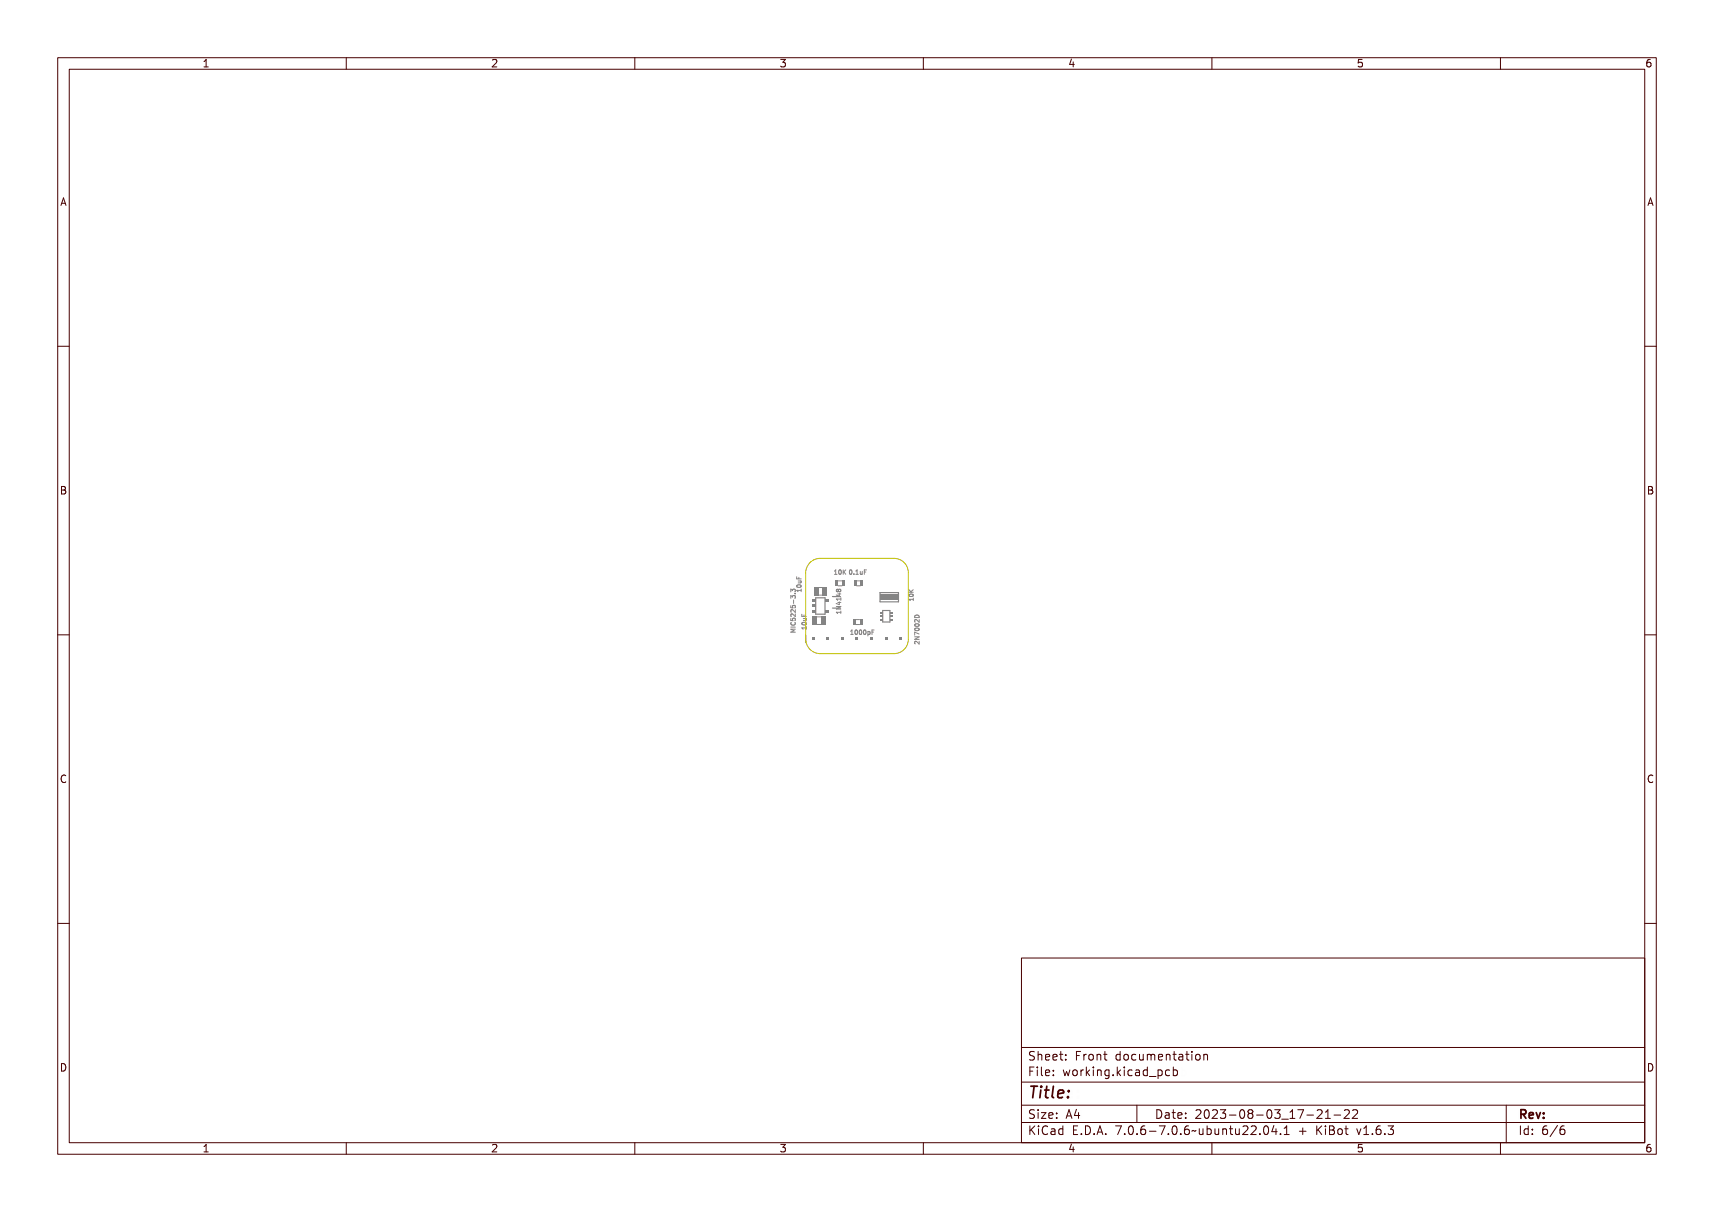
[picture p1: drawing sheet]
<svg xmlns="http://www.w3.org/2000/svg" width="297mm" height="210mm" viewBox="0 0 297 210" stroke-linecap="round" stroke-linejoin="round" font-family="sans-serif">
<g fill="none" stroke="#848484" stroke-width=".17">
<path d="M138.1 99.9l.1 .3h.2l.1-.3v.3h.4v.1h-.8zM144.6 99.5h.4M144.7 98.9l-.1 .1M145 98.8h.3v.7h.1h-.4h.2v-.6h-.2zM145.6 98.9l.1-.1a.37 .37 0 0 1 .3 .4 .37 .37 0 0 1-.3 .3l-.1-.2zM145.7 98.9a.31 .31 0 0 1 .2 .3 .31 .31 0 0 1-.2 .3zM146.2 98.8h.1v.3l.4-.3-.3 .3 .3 .4h-.1l-.3-.3v.3h-.1zM147.3 98.9l.1-.1a.37 .37 0 0 1 .3 .4 .37 .37 0 0 1-.3 .3l-.2-.2zM147.4 98.9a.31 .31 0 0 1 .2 .3 .31 .31 0 0 1-.2 .3zM148 99.4h.2v.1h-.2zM148.5 98.8h.3v.7h.2h-.5h.2v-.6h-.2zM149.1 99h.1l.1 .5 .3-.5v.5h-.1a.18 .18 0 0 1-.3 .1 .18 .18 0 0 1-.1-.3z"/>
<path d="M149.8 98.8h.4l-.3 .1v.2h.3l-.3 .1v.3h-.1zM137.1 109.2h.7v.1h-.6l.4 .1-.4 .2h.6v.1h-.7v-.1l.4-.2-.4-.1zM137.1 108.6l.1 .2h.6v-.2v.4v-.1h-.6l-.1 .1zM137.1 107.4l.1 .3h.2a.25 .25 0 0 1 .1-.3 .25 .25 0 0 1 .3 .1 .25 .25 0 0 1-.1 .3 .2 .2 0 0 0 .1-.3 .2 .2 0 0 0-.3 0 .2 .2 0 0 0 0 .3h-.4zM137.1 105.5l.1 .3h.2a.25 .25 0 0 1 .1-.3 .25 .25 0 0 1 .3 .1 .25 .25 0 0 1-.1 .3 .2 .2 0 0 0 .1-.2 .2 .2 0 0 0-.3-.1 .2 .2 0 0 0 0 .3h-.4zM137.1 108h.1a.26 .26 0 0 0 .3 .3 .26 .26 0 0 0 .2-.3h.1a.36 .36 0 0 1-.3 .4 .36 .36 0 0 1-.4-.4zM137.1 106.8h.3l.4 .3v-.4v.5l-.5-.4-.1 .1v.3h-.1zM137.1 106.2l.3-.1 .4 .4v-.4v.5l-.5-.4-.1 .1v.3h-.1zM137.1 104.3h.2l.1 .1a.23 .23 0 0 1 .4-.1 .23 .23 0 0 1-.1 .4l.1-.1a.18 .18 0 0 0-.2-.3 .17 .17 0 0 0-.1 .3h-.1a.16 .16 0 0 0-.1-.2 .16 .16 0 0 0-.2 .1 .16 .16 0 0 0 .1 .2l-.1-.1zM137.1 103.1l.2-.1 .1 .1a.23 .23 0 0 1 .4 0 .23 .23 0 0 1-.1 .4l.1-.1a.18 .18 0 0 0-.2-.3 .17 .17 0 0 0-.1 .2h-.1a.16 .16 0 0 0-.1-.2 .16 .16 0 0 0-.2 .1 .16 .16 0 0 0 .1 .2h-.1zM137.5 104.9l.1 .3zM137.7 103.8h.1v.1h-.1z"/>
<path d="M137.7 102.1h-.3l-.1 .2-.3-.2v.5M137.8 102.5l-.1 .1M138.1 101.9h.7l.1-.2v.5l-.1-.2h-.6v.2h-.1zM138.2 101.2l.5-.1 .1 .2a.37 .37 0 0 1-.3 .3 .37 .37 0 0 1-.4-.3zM138.2 101.3a.34 .34 0 0 1 .6 .1 .34 .34 0 0 1-.6-.1zM138.3 100.5h.6l-.1 .1a.18 .18 0 0 1 .1 .2 .18 .18 0 0 1-.3 .1h-.3l.5-.1-.1-.2h-.4zM139 108.8h.7v-.2v.5v-.2h-.6v.2h-.1zM139 106.8l.1 .3h.2l.1-.3v.3h.3v.1h-.7zM139.1 108.1l.4-.1 .2 .2a.37 .37 0 0 1-.3 .3 .37 .37 0 0 1-.4-.3zM139.1 108.2a.34 .34 0 0 1 .6 .1 .34 .34 0 0 1-.6-.1zM139.2 107.4h.5v.1a.18 .18 0 0 1 0 .2 .18 .18 0 0 1-.2 .1h-.3l.4-.1v-.2h-.4zM145 106.1h.6l.1-.2v.4l-.1-.1h-.5v.2h-.1z"/>
<path d="M145 105.3h.7v.1l-.6 .3h.6v.1h-.7v-.1l.6-.3h-.6zM145 104.8l.5-.1 .2 .2h-.2v.3l-.5-.3zM145 104.2h.6l.1-.1v.4l-.1-.2h-.5v.2h-.1zM145 103.5l.5-.1 .2 .2h-.2v.3l-.5-.3zM145 102.9l.2-.1 .1 .2a.22 .22 0 0 1 .4-.1 .22 .22 0 0 1 0 .3 .22 .22 0 0 1-.4-.1 .21 .21 0 0 1-.3 .1 .21 .21 0 0 1 0-.3zM145.1 104.9h.4v.2zM145.1 103.6h.4v.3zM145.3 102.4l-.1 .1M145.3 102.2l-.3-.1v.4M145.3 102.2l.1-.1h.2l.1 .4M145.3 102.2v.2M145.3 102.4v.1"/>
<path d="M147.4 109.2h.2v.7l.2 .1h-.4l.1-.1v-.6h-.1zM148 109.3l.1-.1a.37 .37 0 0 1 .3 .4 .37 .37 0 0 1-.3 .4l-.2-.2zM148.1 109.3a.31 .31 0 0 1 .2 .3 .31 .31 0 0 1-.2 .3zM148.6 109.3l.1-.1a.37 .37 0 0 1 .3 .4 .37 .37 0 0 1-.3 .4l-.1-.2zM148.7 109.3a.31 .31 0 0 1 .2 .3 .31 .31 0 0 1-.2 .3zM149.2 109.3l.1-.1a.37 .37 0 0 1 .4 .4 .37 .37 0 0 1-.4 .4l-.1-.2zM149.3 109.3a.31 .31 0 0 1 .3 .3 .31 .31 0 0 1-.3 .3zM149.8 109.4l.1 .1a.22 .22 0 0 1 .3-.1 .22 .22 0 0 1 .1 .3l-.1 .3-.3-.1v.3h-.1zM149.9 109.5h.1a.19 .19 0 0 1 .2 .2 .19 .19 0 0 1-.3 .1zM150.5 109.2h.4l-.3 .1v.2h.3l-.3 .1v.4h-.1zM151.1 109.5h.3M151.1 109.2h.4"/>
<path d="M157.5 102.6h.8M157.5 102.2l.4 .4M157.5 103a.36 .36 0 0 1 .5-.1 .36 .36 0 0 1 .2 .4 .36 .36 0 0 1-.4 .1 .36 .36 0 0 1-.3-.4zM157.6 103.4h.6l.1-.1v.4l-.1-.2h-.6v.2zM157.6 102l.3 .3 .4-.3-.4 .4h.4v.1h-.7v-.1h.3zM157.6 102.7h.5l.2 .1a.35 .35 0 0 1-.4 .3 .35 .35 0 0 1-.3-.3zM157.6 102.8a.27 .27 0 0 1 .4-.1 .27 .27 0 0 1 .2 .3h-.5zM158.3 103.6v.5M158.3 103.9h-.8l.2 .2M158.3 102.2l-.5 .3M158.5 110.6h.8v.1l-.6 .2h.6v.1h-.8v-.1l.7-.2h-.7zM158.5 109.9l.8 .3v.1l-.7-.2-.1 .3z"/>
<path d="M158.6 111.3l.2-.1 .4 .3 .1-.3v.5l-.5-.4-.2 .1 .1 .3h-.1zM158.6 108.2l.2-.1 .4 .3 .1-.3v.4l-.5-.3-.2 .1 .1 .2h-.1zM158.6 106.6a.4 .4 0 0 1 .5 0 .4 .4 0 0 1 .2 .4h-.8zM158.6 109.4l.5-.1 .2 .1a.37 .37 0 0 1-.4 .4 .37 .37 0 0 1-.3-.4zM158.6 108.8l.5-.1 .2 .1a.37 .37 0 0 1-.4 .4 .37 .37 0 0 1-.3-.4zM158.6 109.5a.34 .34 0 0 1 .6 .1 .34 .34 0 0 1-.6-.1zM158.6 108.9a.34 .34 0 0 1 .6 .1 .34 .34 0 0 1-.6-.1zM158.6 107.5l.3-.1a.35 .35 0 0 1 .4 .5h-.8zM158.7 107.6h.4l.1 .2h-.6z"/>
<circle cx="145.8" cy="99.2" r=".07"/>
<circle cx="147.5" cy="99.2" r=".07"/>
<circle cx="138.5" cy="101.4" r=".07"/>
<circle cx="139.4" cy="108.3" r=".07"/>
<circle cx="145.2" cy="103.1" r=".13"/>
<circle cx="145.5" cy="103.1" r=".15"/>
<circle cx="148.2" cy="109.6" r=".07"/>
<circle cx="148.8" cy="109.6" r=".07"/>
<circle cx="149.4" cy="109.6" r=".07"/>
<circle cx="157.9" cy="102.9" r=".06"/>
<circle cx="158.9" cy="108.9" r=".07"/>
<circle cx="158.9" cy="109.6" r=".07"/>
</g>
<path d="M139.6 110.1v1.3" fill="none" stroke="#848484" stroke-width=".2"/>
<g fill="#848484">
<path d="M140.6 110.5h.5v.5h-.5z" fill-rule="evenodd"/>
<path d="M143.2 110.5h.5v.5h-.5z" fill-rule="evenodd"/>
<path d="M145.7 110.5h.5v.5h-.5z" fill-rule="evenodd"/>
<path d="M148.2 110.5h.6v.5h-.6z" fill-rule="evenodd"/>
<path d="M150.8 110.5h.5v.5h-.5z" fill-rule="evenodd"/>
<path d="M153.3 110.5h.5v.5h-.5z" fill-rule="evenodd"/>
<path d="M155.9 110.5h.5v.5h-.5z" fill-rule="evenodd"/>
</g>
<path d="M153 105.8h1.2v2h-1.2z" fill="none" stroke="#848484" stroke-width=".2"/>
<g fill="#848484">
<path d="M152.5 107.3h.4v.3h-.4z" fill-rule="evenodd"/>
<path d="M154.3 107.3h.3v.3h-.3z" fill-rule="evenodd"/>
<path d="M152.5 106.7h.4v.2h-.4z" fill-rule="evenodd"/>
<path d="M154.3 106.7h.3v.2h-.3z" fill-rule="evenodd"/>
<path d="M152.5 106h.4v.3h-.4z" fill-rule="evenodd"/>
<path d="M154.3 106h.3v.3h-.3z" fill-rule="evenodd"/>
</g>
<path d="M141.5 106.9h.8M141.5 108.2h.8" fill="none" stroke="#848484" stroke-width=".17"/>
<g fill="#848484">
<path d="M140.8 106.8h.8v1.5h-.8z" fill-rule="evenodd"/>
<path d="M142.3 106.8h.7v1.5h-.7z" fill-rule="evenodd"/>
</g>
<path d="M144.2 105.4h1.4M144.2 103.4h1.4" fill="none" stroke="#848484" stroke-width=".2"/>
<path d="M148.4 101.5h.7M148.4 100.6h.7" fill="none" stroke="#848484" stroke-width=".17"/>
<g fill="#848484">
<path d="M149.1 100.6h.5v.9h-.5z" fill-rule="evenodd"/>
<path d="M147.9 100.6h.5v.9h-.5z" fill-rule="evenodd"/>
</g>
<path d="M152.5 102.7h3.2v1.6h-3.2z" fill="none" stroke="#848484" stroke-width=".2"/>
<path d="M152.5 103h3.1v1h-3.1z" fill-rule="evenodd" fill="#848484"/>
<path d="M148.3 107.4h.7M148.3 108.2h.7" fill="none" stroke="#848484" stroke-width=".17"/>
<g fill="#848484">
<path d="M147.8 107.3h.5v1h-.5z" fill-rule="evenodd"/>
<path d="M149 107.3h.5v1h-.5z" fill-rule="evenodd"/>
</g>
<path d="M141.3 103.6h1.7v2.8h-1.7z" fill="none" stroke="#848484" stroke-width=".2"/>
<g fill="#848484">
<path d="M143 103.8h.7v.5h-.7z" fill-rule="evenodd"/>
<path d="M140.7 103.8h.6v.5h-.6z" fill-rule="evenodd"/>
<path d="M140.7 104.8h.6v.5h-.6z" fill-rule="evenodd"/>
<path d="M143 105.7h.7v.5h-.7z" fill-rule="evenodd"/>
<path d="M140.7 105.7h.6v.5h-.6z" fill-rule="evenodd"/>
</g>
<path d="M141.8 103.1h.7M141.8 101.8h.7" fill="none" stroke="#848484" stroke-width=".17"/>
<g fill="#848484">
<path d="M142.5 101.7h.7v1.5h-.7z" fill-rule="evenodd"/>
<path d="M141 101.7h.8v1.5h-.8z" fill-rule="evenodd"/>
</g>
<path d="M145.2 101.5h.7M145.2 100.6h.7" fill="none" stroke="#848484" stroke-width=".17"/>
<g fill="#848484">
<path d="M145.9 100.6h.5v.9h-.5z" fill-rule="evenodd"/>
<path d="M144.7 100.6h.5v.9h-.5z" fill-rule="evenodd"/>
</g>
<path d="M140.6 97.3l1-.5 .6-.1h12.7a2.48 2.48 0 0 1 2.5 2.5v11.6a2.48 2.48 0 0 1-2.5 2.5h-12.7a2.54 2.54 0 0 1-2.6-2.6v-11.4a2.54 2.54 0 0 1 1-2z" fill="none" stroke="#c2c200" stroke-width=".17"/>
<g fill="none" stroke="#480000" stroke-width=".17">
<path d="M10 10h277v190h-277zM12 12h273v186h-273zM60 10v2M110 10v2M160 10v2M210 10v2M260 10v2M10 60h2M285 60h2M10 110h2M285 110h2M10 160h2"/>
<path d="M285 160h2M177 166h108v32h-108zM60 198v2M110 198v2M160 198v2M177 181.5h108M177 187.5h108M177 191.5h108M177 194.5h108M178.1 195.2h.2v.6l.6-.6h.3l-.6 .6 .6 .8h-.2l-.5-.7-.2 .2v.5h-.2zM178.2 185h.9v.2h-.7v.4h.6v.2h-.6v.7h-.2zM178.3 182.4l.5-.1h.2v.2a.31 .31 0 0 0-.5-.1 .31 .31 0 0 0 0 .5 .5 .5 0 0 1 .6 .6 .5 .5 0 0 1-.8 .2l-.1-.2a.34 .34 0 0 0 .4 .1 .34 .34 0 0 0 .1-.5 .47 .47 0 0 1-.5-.2 .47 .47 0 0 1 .1-.5z"/>
<path d="M178.3 192.5l.5-.1h.2v.2a.31 .31 0 0 0-.5-.1 .31 .31 0 0 0 0 .5 .5 .5 0 0 1 .6 .6 .5 .5 0 0 1-.8 .2l-.1-.2a.34 .34 0 0 0 .4 .1 .34 .34 0 0 0 .1-.5 .47 .47 0 0 1-.5-.2 .47 .47 0 0 1 .1-.5zM179.4 182.2h.2v.6a.35 .35 0 0 1 .4-.1 .35 .35 0 0 1 .2 .4v.6h-.2v-.8h-.4v.8h-.2zM179.5 185.4h.4v.9h.4v.2h-.9v-.2h.3v-.8h-.2zM179.5 192.8h.4v.9h.4v.1h-.9v-.1h.3v-.8h-.2zM179.5 195.6h.4v.9h.4v.1h-.9v-.1h.3v-.8h-.2zM179.7 184.9h.2v.3h-.2zM179.7 192.3h.2v.3h-.2zM179.7 195.1h.2v.3h-.2zM180.6 184.9h.4v1.3l.4 .1v.2l-.5-.2v-1.2h-.3zM180.6 192.8h.8v.1l-.6 .8h.6v.1h-.8v-.1l.6-.8h-.6zM180.7 182.8a.49 .49 0 0 1 .6-.1 .49 .49 0 0 1 .2 .5h-.8a.42 .42 0 0 0 .3 .4 .42 .42 0 0 0 .4-.1v.2a.6 .6 0 0 1-.8-.1 .6 .6 0 0 1 .1-.8zM180.7 195.4l.5-.2h.3v.2a.43 .43 0 0 0-.6 0 .43 .43 0 0 0-.2 .5 .43 .43 0 0 0 .2 .5 .43 .43 0 0 0 .6 0v.2a.66 .66 0 0 1-.8-.1 .66 .66 0 0 1-.1-.8z"/>
<path d="M180.8 182.9l.4-.1 .1 .3h-.6zM181.8 195.6h.2a.45 .45 0 0 1 .5 0 .45 .45 0 0 1 .1 .4v.6h-.1v-.1a.38 .38 0 0 1-.5 .2 .38 .38 0 0 1-.2-.5 .38 .38 0 0 1 .4-.2h.3a.35 .35 0 0 0-.3-.4 .35 .35 0 0 0-.4 .2zM181.9 182.8a.49 .49 0 0 1 .6-.1 .49 .49 0 0 1 .2 .5h-.8a.42 .42 0 0 0 .3 .4 .42 .42 0 0 0 .5-.1v.2a.6 .6 0 0 1-.9-.1 .6 .6 0 0 1 .1-.8zM181.9 185.5a.49 .49 0 0 1 .6-.1 .49 .49 0 0 1 .2 .5h-.8a.42 .42 0 0 0 .3 .4 .42 .42 0 0 0 .5-.1v.2a.6 .6 0 0 1-.9-.1 .6 .6 0 0 1 .1-.8zM181.9 192.9a.49 .49 0 0 1 .6-.1 .49 .49 0 0 1 .2 .5h-.8a.42 .42 0 0 0 .3 .4 .42 .42 0 0 0 .5-.1v.2a.6 .6 0 0 1-.9-.1 .6 .6 0 0 1 .1-.8zM182 196.2l.5-.1a.31 .31 0 0 1-.2 .4 .31 .31 0 0 1-.4-.1zM182 182.9l.4-.1 .1 .3h-.6zM182 185.6l.4-.1 .1 .3h-.6zM182 193l.4-.1 .1 .3h-.6zM183 195.7l.4-.2 .2 .2v-.6h.2v1.5h-.2v-.1a.42 .42 0 0 1-.5 .1 .42 .42 0 0 1-.2-.5zM183.2 195.8l.1-.1a.4 .4 0 0 1 .3 .4 .4 .4 0 0 1-.3 .4l-.2-.2zM183.2 182.3h.2v.4h.4v.1h-.4l.1 .8h.3v.1h-.2a.3 .3 0 0 1-.4-.3v-.6h-.3v-.1h.3z"/>
<path d="M183.3 185.4h.2v.3h-.2zM183.3 186.2h.2v.3h-.2zM183.3 192.8h.2v.3h-.2zM183.3 193.6h.2v.2h-.2zM184.5 182.7h.2v.3h-.2zM184.5 183.5h.2v.2h-.2zM185.2 185.4h.2l.2 .8 .1-.5h.2l.2 .5 .1-.8h.2l-.2 1.1h-.2l-.2-.7-.2 .7h-.1zM185.4 195.2h.9v.2h-.7v.4h.6v.2h-.6v.5h.7v.1h-.9zM185.7 192.4h.2l.5 1.4h-.2l-.1-.3h-.5l-.1 .3h-.2zM185.8 192.6l.2 .7h-.4zM186.6 182.3h.9v.2h-.7v.4h.6v.2h-.6v.6h-.2zM186.7 185.5a.52 .52 0 0 1 .8 .4 .52 .52 0 0 1-.8 .4l-.1-.4z"/>
<path d="M186.8 185.6l.1-.1a.39 .39 0 0 1 .4 .4 .39 .39 0 0 1-.4 .4l-.1-.2zM186.9 196.4h.2v.2h-.2zM187.1 192.4h.2v.9h.2v.2h-.2v.3h-.2v-.3h-.6v-.2zM187.1 192.6v.7h-.4zM187.8 195.2a.76 .76 0 0 1 .9 .7 .76 .76 0 0 1-.9 .7zM188 195.4a.57 .57 0 0 1 .5 .5 .57 .57 0 0 1-.5 .6zM188 182.7h.2v.2a.3 .3 0 0 1 .3-.3 .3 .3 0 0 1 .3 .3 .37 .37 0 0 0-.5-.1 .37 .37 0 0 0-.1 .4v.5h-.2zM188 185.4h.2v.2a.3 .3 0 0 1 .3-.3 .3 .3 0 0 1 .3 .3 .37 .37 0 0 0-.5-.1 .37 .37 0 0 0-.1 .4v.6h-.2zM189.1 184.9h.1v.9l.5-.4h.2l-.4 .4 .5 .7h-.2l-.4-.6-.2 .1v.5h-.1zM189.1 182.8a.52 .52 0 0 1 .8 .4 .52 .52 0 0 1-.8 .4l-.1-.4zM189.2 182.9l.1-.1a.39 .39 0 0 1 .4 .4 .39 .39 0 0 1-.4 .4l-.1-.2zM189.3 196.4h.3v.2h-.3z"/>
<path d="M190.2 182.7h.2v.1a.35 .35 0 0 1 .4-.1 .35 .35 0 0 1 .3 .4v.6h-.2l-.1-.8h-.3l-.1 .8h-.2zM190.3 185.4h.4v.9h.4v.2h-.9v-.2h.4v-.8h-.3zM190.5 195.2h.3l.4 1.4h-.2l-.1-.3h-.5l-.1 .3h-.2zM190.6 184.9h.1v.3h-.1zM190.6 195.4l.2 .7h-.4zM191.4 185.4h.2v.1a.35 .35 0 0 1 .4-.1 .35 .35 0 0 1 .3 .4v.7h-.2l-.1-.9h-.3l-.1 .9h-.2zM191.7 182.3h.1v.4h.4v.1h-.4l.1 .8h.3v.1h-.2a.3 .3 0 0 1-.3-.3v-.6h-.3v-.1h.3zM191.7 196.4h.3v.2h-.3zM192.7 185.5l.3-.2 .3 .2v-.1h.2v1a.53 .53 0 0 1-.8 .4v-.2a.36 .36 0 0 0 .4 .1 .36 .36 0 0 0 .2-.4l-.1 .1a.53 .53 0 0 1-.7-.3 .53 .53 0 0 1 .2-.6zM192.8 185.6l.1-.1a.39 .39 0 0 1 .4 .4 .39 .39 0 0 1-.4 .4l-.1-.2zM193.8 195.2h.9l-.5 1.4h-.2l.5-1.2h-.7zM193.9 182.8l.3-.2 .3 .2v-.6h.2v1.5h-.2v-.1a.42 .42 0 0 1-.6 .1 .42 .42 0 0 1-.1-.5z"/>
<path d="M194.1 182.8a.4 .4 0 0 1 .4 .4 .4 .4 0 0 1-.4 .4l-.2-.4zM194.1 186.2h.3v.3h-.3zM195.1 184.9h.2v.9l.4-.4h.3l-.5 .4 .5 .7h-.2l-.4-.6-.1 .1v.5h-.2zM195.1 182.8a.52 .52 0 0 1 .8 .4 .52 .52 0 0 1-.8 .4l-.1-.4zM195.2 182.9l.1-.1a.39 .39 0 0 1 .4 .4 .39 .39 0 0 1-.4 .4l-.1-.2zM195.3 196.4h.3v.2h-.3zM196.3 185.4h.5v.9h.3v.2h-.9v-.2h.4v-.8h-.3zM196.3 195.4a.5 .5 0 0 1 .7-.1 .5 .5 0 0 1 .1 .6 .52 .52 0 0 1-.4 .8 .52 .52 0 0 1-.5-.8zM196.4 182.8a.39 .39 0 0 1 .4-.2 .39 .39 0 0 1 .3 .3 .4 .4 0 0 0-.6 0 .4 .4 0 0 0 0 .6 .4 .4 0 0 0 .6 0 .41 .41 0 0 1-.4 .3 .41 .41 0 0 1-.4-.3v-.5zM196.5 195.4a.57 .57 0 0 1 .4 .9l-.3 .2a.86 .86 0 0 1-.1-1.1zM196.6 184.9h.2v.3h-.2zM197 191.5v3"/>
<path d="M197.4 182.7h.2v.8l.2 .1 .3-.2v-.7h.2v1h-.2v-.1a.35 .35 0 0 1-.4 .2 .35 .35 0 0 1-.3-.5zM197.6 185.5a.39 .39 0 0 1 .4-.2 .39 .39 0 0 1 .3 .3 .4 .4 0 0 0-.6 0 .4 .4 0 0 0 0 .6 .4 .4 0 0 0 .6 0 .41 .41 0 0 1-.4 .3 .41 .41 0 0 1-.4-.3v-.5zM197.7 196.4h.3v.2h-.3zM198.6 182.7h.1l.2-.1a.22 .22 0 0 0 .2 .2 .22 .22 0 0 0 .2-.2l.2 .3 .1 .8h-.2v-.8l-.1-.1-.2 .1v.8h-.1v-.8l-.2-.1-.1 .1v.8h-.1zM198.7 185.4h.1a.45 .45 0 0 1 .5 0 .45 .45 0 0 1 .2 .4v.7h-.2v-.2a.38 .38 0 0 1-.5 .2 .38 .38 0 0 1-.2-.5 .38 .38 0 0 1 .5-.2h.2a.35 .35 0 0 0-.3-.4 .35 .35 0 0 0-.3 .2zM198.7 195.4l.5-.2h.2v.2a.43 .43 0 0 0-.5 0 .43 .43 0 0 0-.1 .5 .48 .48 0 0 1 .7 0 .48 .48 0 0 1-.1 .7 .48 .48 0 0 1-.7-.1l-.1-.6zM198.8 186l.5-.1a.31 .31 0 0 1-.1 .4 .31 .31 0 0 1-.4-.1zM198.9 195.9a.29 .29 0 0 1 .4 .1 .29 .29 0 0 1-.1 .4 .29 .29 0 0 1-.4-.1zM199.9 185.5l.3-.2 .3 .2v-.6h.2v1.6h-.2v-.2a.42 .42 0 0 1-.5 .1 .42 .42 0 0 1-.2-.5zM199.9 182.8a.49 .49 0 0 1 .6-.1 .49 .49 0 0 1 .2 .5h-.7a.42 .42 0 0 0 .2 .4 .42 .42 0 0 0 .5-.1v.2a.6 .6 0 0 1-.8-.1 .6 .6 0 0 1 0-.8zM200 196h.5v.2h-.5zM200 185.6l.1-.1a.39 .39 0 0 1 .4 .4 .39 .39 0 0 1-.4 .4l-.1-.2z"/>
<path d="M200.1 182.9l.3-.1 .2 .3h-.6zM200.1 192.4a.76 .76 0 0 1 1 .7 .76 .76 0 0 1-1 .7zM200.3 192.6a.57 .57 0 0 1 .6 .5 .57 .57 0 0 1-.6 .6zM200.9 186.8l1.2 .1zM201 195.2h.9l-.5 1.4h-.2l.5-1.2h-.7zM201.1 182.7h.1v.1a.35 .35 0 0 1 .5-.1 .35 .35 0 0 1 .2 .4v.6h-.2v-.8h-.4l-.1 .8h-.1zM201.4 192.8h.2a.45 .45 0 0 1 .5 0 .45 .45 0 0 1 .1 .4v.6h-.1v-.1a.38 .38 0 0 1-.5 .2 .38 .38 0 0 1-.2-.5 .38 .38 0 0 1 .4-.2h.3a.35 .35 0 0 0-.3-.4 .35 .35 0 0 0-.4 .2zM201.6 193.4l.5-.1a.31 .31 0 0 1-.2 .4 .31 .31 0 0 1-.4-.1zM202.2 185.4h.2v.1a.46 .46 0 0 1 .6 0 .46 .46 0 0 1 .1 .6 .39 .39 0 0 1-.2 .4 .39 .39 0 0 1-.5-.2v.6h-.2zM202.5 182.3h.2v.4h.4v.1h-.4v.8h.4v.1h-.2a.3 .3 0 0 1-.4-.3v-.6h-.3v-.1h.3zM202.5 185.6l.1-.1a.4 .4 0 0 1 .4 .4 .4 .4 0 0 1-.4 .4l-.2-.2zM202.5 196.4h.3v.2h-.3z"/>
<path d="M202.8 192.4h.2v.4h.4v.1h-.4l.1 .8h.3v.1h-.2a.3 .3 0 0 1-.4-.3v-.6h-.3v-.1h.3zM203.5 182.7h.2a.45 .45 0 0 1 .4 0 .45 .45 0 0 1 .2 .4v.6h-.2v-.1a.38 .38 0 0 1-.5 .2 .38 .38 0 0 1-.2-.5 .38 .38 0 0 1 .5-.2h.2a.35 .35 0 0 0-.2-.4 .35 .35 0 0 0-.4 .2zM203.5 195.4a.5 .5 0 0 1 .7-.1 .5 .5 0 0 1 .1 .6 .52 .52 0 0 1-.4 .8 .52 .52 0 0 1-.5-.8zM203.6 185.5a.39 .39 0 0 1 .4-.2 .39 .39 0 0 1 .3 .3 .4 .4 0 0 0-.5 0 .4 .4 0 0 0 0 .6 .4 .4 0 0 0 .5 0 .41 .41 0 0 1-.4 .3 .41 .41 0 0 1-.4-.3v-.5zM203.7 183.3l.4-.1a.31 .31 0 0 1-.1 .4 .31 .31 0 0 1-.4-.1zM203.7 195.4a.57 .57 0 0 1 .4 .9l-.2 .2a.86 .86 0 0 1-.2-1.1zM203.9 192.9a.49 .49 0 0 1 .6-.1 .49 .49 0 0 1 .2 .5h-.8a.42 .42 0 0 0 .3 .4 .42 .42 0 0 0 .5-.1v.2a.6 .6 0 0 1-.9-.1 .6 .6 0 0 1 .1-.8zM204 193l.4-.1 .1 .3h-.6zM204.7 184.9h.1v.6a.45 .45 0 0 1 .7 0 .45 .45 0 0 1 0 .6 .39 .39 0 0 1-.2 .4 .39 .39 0 0 1-.5-.2v.2h-.1zM204.9 182.3h.2v.4h.4v.1h-.4v.8h.4v.1h-.2a.3 .3 0 0 1-.4-.3v-.6h-.3v-.1h.3zM204.9 185.6l.1-.1a.39 .39 0 0 1 .4 .4 .39 .39 0 0 1-.4 .4l-.1-.2zM204.9 196.4h.3v.2h-.3z"/>
<path d="M205.3 192.8h.2v.3h-.2zM205.3 193.6h.2v.2h-.2zM205.9 182.7h.5v.9h.3v.1h-.9v-.1h.4v-.8h-.3zM205.9 195.4l.5-.2h.2v.2a.43 .43 0 0 0-.5 0 .43 .43 0 0 0-.1 .5 .48 .48 0 0 1 .7 0 .48 .48 0 0 1-.1 .7 .48 .48 0 0 1-.7-.1l-.1-.6zM206.1 195.9a.29 .29 0 0 1 .4 .1 .29 .29 0 0 1-.1 .4 .29 .29 0 0 1-.4-.1zM206.2 182.2h.2v.3h-.2zM207 196l.3-.1 .5 .1 .2-.1a.38 .38 0 0 1-.7 .2l-.3 .1zM207.1 182.8a.52 .52 0 0 1 .8 .4 .52 .52 0 0 1-.8 .4l-.1-.4zM207.3 182.9l.1-.1a.39 .39 0 0 1 .4 .4 .39 .39 0 0 1-.4 .4l-.2-.2zM207.4 192.5a.53 .53 0 0 1 .8 .1 .53 .53 0 0 1-.3 .7l-.3 .4h.7v.1h-.9v-.1l.3-.4a.49 .49 0 0 0 .2-.7l-.5 .1zM208.3 182.7h.1v.1a.35 .35 0 0 1 .5-.1 .35 .35 0 0 1 .2 .4v.6h-.2v-.8h-.4l-.1 .8h-.1zM208.3 195.6h.1l.1 .8 .2 .1 .2-.2v-.7h.2v1h-.2v-.1a.35 .35 0 0 1-.4 .2 .35 .35 0 0 1-.2-.5z"/>
<path d="M208.7 192.6a.5 .5 0 0 1 .6-.1 .5 .5 0 0 1 .2 .6 .52 .52 0 0 1-.5 .8 .52 .52 0 0 1-.4-.8zM208.9 192.6a.57 .57 0 0 1 .4 .9l-.3 .2a.86 .86 0 0 1-.1-1.1zM209.5 195.1h.2v.6a.45 .45 0 0 1 .6-.1 .45 .45 0 0 1 .1 .7 .39 .39 0 0 1-.3 .4 .39 .39 0 0 1-.4-.2v.1h-.2zM209.7 195.8l.1-.1a.4 .4 0 0 1 .4 .4 .4 .4 0 0 1-.4 .4l-.1-.2zM209.8 192.5a.53 .53 0 0 1 .8 .1 .53 .53 0 0 1-.3 .7l-.3 .4h.7v.1h-.9v-.1l.3-.4a.49 .49 0 0 0 .2-.7l-.5 .1zM210 198v2M210.7 195.6h.2v.8l.2 .1 .2-.2v-.7h.2v1h-.2v-.1a.35 .35 0 0 1-.4 .2 .35 .35 0 0 1-.2-.5zM211 192.4a.46 .46 0 0 1 .6 0 .46 .46 0 0 1 .1 .6l-.1 .1a.45 .45 0 0 1 .2 .6 .45 .45 0 0 1-.6 .2l-.2-.1v-.2a.35 .35 0 0 0 .5 .1 .35 .35 0 0 0 0-.5h-.3v-.2a.28 .28 0 0 0 .4-.1 .28 .28 0 0 0 0-.3 .28 .28 0 0 0-.4 0h-.2zM211.9 195.6h.2v.1a.35 .35 0 0 1 .4-.1 .35 .35 0 0 1 .2 .4v.6h-.2v-.8h-.4v.8h-.2zM212.4 193.2h.5v.2h-.5zM213.3 195.2h.2v.4h.4v.1h-.4v.8h.4v.1h-.2a.3 .3 0 0 1-.4-.3v-.6h-.3v-.1h.3zM213.5 192.6a.5 .5 0 0 1 .6-.1 .5 .5 0 0 1 .2 .6 .52 .52 0 0 1-.5 .8 .52 .52 0 0 1-.4-.8z"/>
<path d="M213.7 192.6a.57 .57 0 0 1 .4 .9l-.3 .2a.86 .86 0 0 1-.1-1.1zM214.3 195.6h.2v.8l.2 .1 .2-.2v-.7h.2v1h-.2v-.1a.35 .35 0 0 1-.4 .2 .35 .35 0 0 1-.2-.5zM214.7 192.5a.41 .41 0 0 1 .7-.1 .41 .41 0 0 1-.2 .7 .42 .42 0 0 1 .2 .6 .42 .42 0 0 1-.7 0 .42 .42 0 0 1 .2-.6l-.3-.2zM215.5 195.3a.53 .53 0 0 1 .8 .1 .53 .53 0 0 1-.3 .7l-.3 .4h.6v.1h-.9v-.1l.4-.4a.49 .49 0 0 0 .2-.8l-.5 .2zM216 193.2h.5v.2h-.5zM216.7 195.3a.53 .53 0 0 1 .8 .1 .53 .53 0 0 1-.3 .7l-.3 .4h.6v.1h-.9v-.1l.4-.4a.49 .49 0 0 0 .2-.8l-.5 .2zM217.1 192.6a.5 .5 0 0 1 .7-.1 .5 .5 0 0 1 .1 .6 .52 .52 0 0 1-.5 .8 .52 .52 0 0 1-.4-.8zM217.3 192.6a.57 .57 0 0 1 .4 .9l-.3 .2a.86 .86 0 0 1-.1-1.1zM218.2 196.4h.2v.2h-.2zM218.2 192.4a.46 .46 0 0 1 .6 0 .46 .46 0 0 1 .1 .6l-.1 .1a.45 .45 0 0 1 .2 .6 .45 .45 0 0 1-.6 .2l-.2-.1v-.2a.35 .35 0 0 0 .5 .1 .35 .35 0 0 0 0-.5h-.3v-.2a.28 .28 0 0 0 .4-.1 .28 .28 0 0 0 0-.3 .28 .28 0 0 0-.4 0h-.2zM219.2 195.4a.5 .5 0 0 1 .6-.1 .5 .5 0 0 1 .2 .6 .52 .52 0 0 1-.5 .8 .52 .52 0 0 1-.5-.8zM219.2 194.2l1.3 .1z"/>
<path d="M219.4 195.4a.57 .57 0 0 1 .3 .9l-.2 .2a.86 .86 0 0 1-.1-1.1zM220.7 192.5l.5-.1v1.3h.3v.1h-.8v-.1h.3v-1.1h-.3zM220.8 195.2h.2v.9h.2v.2h-.2v.3h-.2v-.3h-.6v-.2zM220.8 195.4v.7h-.4zM221.8 196.4h.2v.2h-.2zM221.8 192.4h.9l-.5 1.4h-.2l.5-1.2h-.7zM222.8 195.3l.5-.1v1.3h.3v.1h-.8v-.1h.3v-1.1h-.3zM223.2 193.2h.5v.2h-.5zM224.2 192.5a.53 .53 0 0 1 .8 .1 .53 .53 0 0 1-.3 .7l-.3 .4h.7v.1h-.9v-.1l.3-.4a.49 .49 0 0 0 .2-.7l-.5 .1zM225.4 195.5h.2v.4h.4v.2h-.4v.4h-.2v-.4h-.4v-.2h.4zM225.5 192.5l.5-.1v1.3h.3v.1h-.8v-.1h.3v-1.1h-.3zM226.8 193.2h.5v.2h-.5z"/>
<path d="M227.5 195.2h.2v.6l.6-.6h.2l-.6 .6 .6 .8h-.2l-.5-.7-.1 .2v.5h-.2zM227.8 192.5a.53 .53 0 0 1 .8 .1 .53 .53 0 0 1-.2 .7l-.4 .4h.7v.1h-.9v-.1l.3-.4a.49 .49 0 0 0 .2-.7l-.5 .1zM228.8 195.6h.4v.9h.4v.1h-.9v-.1h.4v-.8h-.3zM229 192.5a.53 .53 0 0 1 .8 .1 .53 .53 0 0 1-.2 .7l-.4 .4h.7v.1h-.9v-.1l.3-.4a.49 .49 0 0 0 .2-.7l-.5 .1zM229.1 195.1h.1v.3h-.1zM229.9 195.2h.4a.35 .35 0 0 1 .5 .2 .35 .35 0 0 1-.3 .5 .41 .41 0 0 1 .3 .5 .41 .41 0 0 1-.5 .2h-.4zM230.1 196h.2a.27 .27 0 0 1 .3 .2 .27 .27 0 0 1-.3 .3h-.2zM230.1 195.4h.2a.23 .23 0 0 1 .3 .2 .23 .23 0 0 1-.3 .2h-.2zM231.2 193.2h1.1M231.2 195.7a.52 .52 0 0 1 .8 .4 .52 .52 0 0 1-.8 .4l-.1-.4zM231.3 195.8l.1-.1a.39 .39 0 0 1 .4 .4 .39 .39 0 0 1-.4 .4l-.1-.2zM232.6 195.2h.1v.4h.4v.1h-.4l.1 .8h.3v.1h-.2a.3 .3 0 0 1-.3-.3v-.6h-.3v-.1h.3z"/>
<path d="M233 192.4l.2-.1h.3l.2 .1 .1 .3-.1 .2-.8 .9h.9M234.4 192.4l.2-.1h.4l.2 .1v.3v.2l-.9 .9h.9M234.6 195.6h.2l.3 .9 .4-.9h.2l-.4 1h-.3zM236 195.3l.5-.1v1.3h.3v.1h-.8v-.1h.3v-1.1h-.3zM237.4 196.4h.3v.2h-.3zM238.4 195.4l.5-.2h.2v.2a.43 .43 0 0 0-.5 0 .43 .43 0 0 0-.1 .5 .48 .48 0 0 1 .7 0 .48 .48 0 0 1-.1 .7 .48 .48 0 0 1-.7-.1l-.1-.6zM238.6 195.9a.29 .29 0 0 1 .4 .1 .29 .29 0 0 1-.1 .4 .29 .29 0 0 1-.4-.1zM239.8 196.4h.3v.2h-.3zM240.7 195.2a.46 .46 0 0 1 .6 0 .46 .46 0 0 1 .1 .6l-.1 .1a.45 .45 0 0 1 .2 .6 .45 .45 0 0 1-.6 .2l-.2-.1v-.2a.35 .35 0 0 0 .5 .1 .35 .35 0 0 0 0-.5l-.3-.1v-.1a.28 .28 0 0 0 .4-.1 .28 .28 0 0 0 0-.3 .28 .28 0 0 0-.4 0h-.2zM260 198v2M261 191.5v6.5M263.2 195.2h.8v.2h-.3v1.1h.3v.1h-.8v-.1h.3v-1.1h-.3z"/>
<path d="M264.4 195.7l.3-.2 .3 .2v-.6h.2v1.5h-.2v-.1a.42 .42 0 0 1-.5 .1 .42 .42 0 0 1-.2-.5zM264.6 195.8l.1-.1a.4 .4 0 0 1 .3 .4 .4 .4 0 0 1-.3 .4l-.2-.2zM265.9 195.6h.2v.3h-.2zM265.9 196.4h.2v.2h-.2zM268.1 195.4l.5-.2h.2v.2a.43 .43 0 0 0-.5 0 .43 .43 0 0 0-.2 .5 .48 .48 0 0 1 .7 0 .48 .48 0 0 1-.1 .7 .48 .48 0 0 1-.6-.1l-.2-.6zM268.2 195.9a.29 .29 0 0 1 .4 .1 .29 .29 0 0 1 0 .4 .29 .29 0 0 1-.4-.1zM269.9 195.2h.2l-.8 1.6h-.2zM270.5 195.4l.5-.2h.2v.2a.43 .43 0 0 0-.5 0 .43 .43 0 0 0-.2 .5 .48 .48 0 0 1 .7 0 .48 .48 0 0 1 0 .7 .48 .48 0 0 1-.7-.1l-.1-.6zM270.6 195.9a.29 .29 0 0 1 .4 .1 .29 .29 0 0 1 0 .4 .29 .29 0 0 1-.4-.1z"/>
<circle cx="196.7" cy="195.9" r=".13"/>
<circle cx="203.9" cy="195.9" r=".13"/>
<circle cx="209" cy="193.1" r=".13"/>
<circle cx="213.8" cy="193.1" r=".13"/>
<circle cx="215" cy="193.4" r=".29"/>
<circle cx="215" cy="192.8" r=".25"/>
<circle cx="217.4" cy="193.1" r=".13"/>
<circle cx="219.5" cy="195.9" r=".13"/>
</g>
<g fill="none" stroke="#480000" stroke-width=".3">
<path d="M178.1 188.4h1.4v.2h-.6v1.7h-.2v-1.7h-.6zM179.9 188.8h.7v1.3h.4v.2h-1.2v-.2h.5v-1.1h-.4zM180.3 188.3h.3v.3h-.3zM181.8 188.4h.2v.4h.6v.2h-.6v1l.2 .1h.4v.2a.55 .55 0 0 1-.8-.5v-.8h-.4v-.2h.4zM183 188.3h.6l.1 1.6 .1 .2h.4v.2a.54 .54 0 0 1-.8-.5v-1.4h-.4zM184.8 189a.65 .65 0 0 1 .8-.1 .65 .65 0 0 1 .3 .7h-1.1a.56 .56 0 0 0 .4 .5 .56 .56 0 0 0 .6-.1v.2a.81 .81 0 0 1-1.1-.1 .81 .81 0 0 1 .1-1.1zM185 189.1l.3-.1a.37 .37 0 0 1 .3 .4h-.8zM186.7 188.9h.3v.4h-.3zM186.7 189.9h.3v.4h-.3zM263.1 192.4a.73 .73 0 0 1 .9 .2v.3l-.3 .3 .5 .6h-.2l-.3-.4-.2-.2h-.2v.6h-.2zM263.3 192.6h.2a.26 .26 0 0 1 .3 .2 .26 .26 0 0 1-.2 .3h-.3zM264.5 192.9a.49 .49 0 0 1 .6-.1 .49 .49 0 0 1 .2 .5h-.8a.42 .42 0 0 0 .3 .4 .42 .42 0 0 0 .4-.1v.2a.6 .6 0 0 1-.8-.1 .6 .6 0 0 1 .1-.8z"/>
<path d="M264.6 193l.3-.1 .2 .3h-.6zM265.5 192.8h.2l.3 .9 .3-.9h.2l-.4 1h-.2zM267.1 192.8h.2v.3h-.2zM267.1 193.6h.2v.2h-.2z"/>
</g>
<text font-size="2.7" fill="#480000" x="178" y="190.3">Title:</text>
<g font-size="2" fill="#480000">
<text x="178" y="183.7">Sheet: Front documentation</text>
<text x="178" y="186.5">File: working.kicad_pcb</text>
<text x="178" y="193.9">Size: A4</text>
<text x="178" y="196.6">KiCad E.D.A. 7.0.6-7.0.6~ubuntu22.04.1 + KiBot v1.6.3</text>
<text x="200" y="193.9">Date: 2023-08-03_17-21-22</text>
<text x="263" y="196.6">Id: 6/6</text>
<text x="263" y="193.9">Rev:</text>
</g>
<g font-size="1.7" fill="#480000">
<text x="35" y="11.7">1</text>
<text x="85" y="11.7">2</text>
<text x="135" y="11.7">3</text>
<text x="185" y="11.7">4</text>
<text x="235" y="11.7">5</text>
<text x="285" y="11.7">6</text>
<text x="10.5" y="35.7">A</text>
<text x="285.5" y="35.7">A</text>
<text x="10.5" y="85.6">B</text>
<text x="285.5" y="85.6">B</text>
<text x="10.5" y="135.7">C</text>
<text x="285.5" y="135.7">C</text>
<text x="10.5" y="185.6">D</text>
<text x="285.5" y="185.6">D</text>
<text x="35" y="199.7">1</text>
<text x="85" y="199.7">2</text>
<text x="135" y="199.7">3</text>
<text x="185" y="199.7">4</text>
<text x="235" y="199.7">5</text>
<text x="285" y="199.7">6</text>
</g>
<g font-size="1" fill="#848484">
<text x="144.9" y="99.5">10K 0.1uF</text>
<text x="138.9" y="102.3" transform="rotate(-90 138.9 102.3)">10uF</text>
<text x="145.7" y="106.5" transform="rotate(-90 145.7 106.5)">1N4148</text>
<text x="137.8" y="109.8" transform="rotate(-90 137.8 109.8)">MIC5225-3.3</text>
<text x="139.7" y="109.2" transform="rotate(-90 139.7 109.2)">10uF</text>
<text x="147.2" y="110">1000pF</text>
<text x="159.3" y="111.7" transform="rotate(-90 159.3 111.7)">2N7002D</text>
</g>
</svg>
